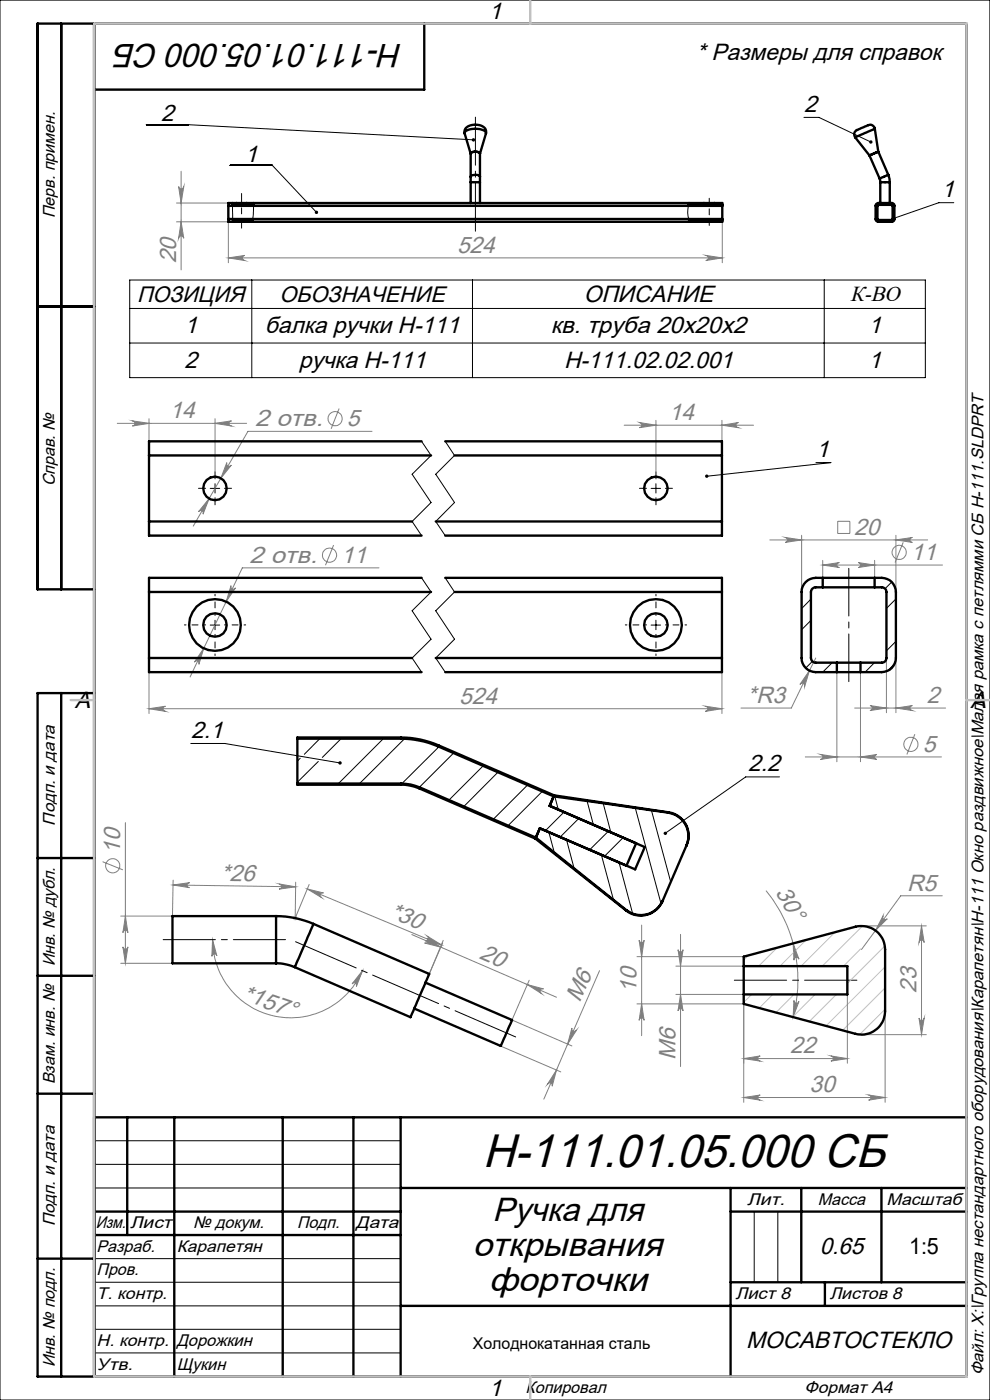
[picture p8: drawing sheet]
<svg xmlns="http://www.w3.org/2000/svg" width="210mm" height="297mm" viewBox="0 0 210 297" stroke-linecap="round" stroke-linejoin="round" font-family="sans-serif">
<g fill="none" stroke="#808080" stroke-width=".21">
<path d="M37.9 39.6a.55 .55 0 0 0 .5 .5 .55 .55 0 0 0 .6-.5l-.6 3.5zM38.4 36.3v21M37.4 47.1h11v8.6M37.4 43.1h11M38.4 47.1l.6 3.4a.55 .55 0 0 0-.6-.5 .55 .55 0 0 0-.5 .5zM48.4 54.7l3.5-.5a.55 .55 0 0 0-.5 .5 .55 .55 0 0 0 .5 .6zM48.4 54.7h104.8M149.7 54.2l3.5 .5-3.5 .6a.55 .55 0 0 0 .6-.6 .55 .55 0 0 0-.6-.5zM153.2 47.1v8.6M24.9 89.8h27.4M28.1 89.3l3.5 .5-3.5 .6a.55 .55 0 0 0 .5-.6 .55 .55 0 0 0-.5-.5zM31.6 88.8v4.8"/>
<path d="M45.6 89.8l3.5-.5a.55 .55 0 0 0-.5 .5 .55 .55 0 0 0 .5 .6zM45.6 88.8v11.3M48.1 98.1a.55 .55 0 0 0 .2 .8 .55 .55 0 0 0 .8-.2l-2.3 2.8zM71.9 86.7l-1.7 4.3M78.9 91.5h-26.3l-11.6 20.1M132.4 90.2h27.4M135.6 89.6l3.5 .6-3.5 .5a.55 .55 0 0 0 .5-.5 .55 .55 0 0 0-.5-.6zM139.1 89.2v10.9M153.1 89.2v4.4M153.1 90.2l3.5-.6a.55 .55 0 0 0-.5 .6 .55 .55 0 0 0 .5 .5zM44.3 105.8l-1.2 3.3a.55 .55 0 0 0-.2-.7 .55 .55 0 0 0-.8 .1zM70.8 115.6l-1.8 4.3"/>
<path d="M163.3 114.5h33.5M166.5 114l3.5 .5-3.5 .6a.53 .53 0 0 0 .6-.6 .53 .53 0 0 0-.6-.5zM170 113.6v12M174.5 119.9l3.5-.6a.53 .53 0 0 0-.5 .6 .53 .53 0 0 0 .5 .5zM174.5 118.9v3.7M174.5 119.9h25.4M177.7 110.6h2.6v2.6h-2.6zM182 119.3l3.5 .6-3.5 .5a.53 .53 0 0 0 .5-.5 .53 .53 0 0 0-.5-.6zM185.5 118.9v3.7M190 113.6v12M190 114.5l3.5-.5a.53 .53 0 0 0-.5 .5 .53 .53 0 0 0 .5 .6zM191.6 115l-1.7 4.3"/>
<path d="M43.2 137.5l-1 3.4a.53 .53 0 0 0-.3-.7 .53 .53 0 0 0-.7 .3zM49 124.2a.53 .53 0 0 0 .3 .7 .53 .53 0 0 0 .7-.2l-2 2.9zM80.4 120.5h-29l-11.1 23.1M173 139.6l-5.1 10.6h-10.7M188 139.6v11.6M190 139.6v11.6M31.6 150.4l3.5-.6a.55 .55 0 0 0-.5 .6 .55 .55 0 0 0 .5 .5zM31.6 142.6v8.8M31.6 150.4h121.5M149.6 149.8l3.5 .6-3.5 .5a.55 .55 0 0 0 .5-.5 .55 .55 0 0 0-.5-.6zM153.1 142.6v8.8M171.7 142.3l-1 3.4a.55 .55 0 0 0-.3-.7 .55 .55 0 0 0-.7 .2z"/>
<path d="M177.5 142.6v19M181.3 150.2h19.3M182.5 142.6v19M184.5 149.7l3.5 .5-3.5 .5a.53 .53 0 0 0 .5-.5 .53 .53 0 0 0-.5-.5zM190 150.2l3.5-.5a.53 .53 0 0 0-.5 .5 .53 .53 0 0 0 .5 .5zM194.1 155.7l-1.7 4.4M26.6 174.5v29.9M170.8 160.6h28.9M174 160.1l3.5 .5-3.5 .5a.53 .53 0 0 0 .5-.5 .53 .53 0 0 0-.5-.5zM182.5 160.6l3.5-.5a.53 .53 0 0 0-.5 .5 .53 .53 0 0 0 .5 .5zM21.8 182.8l4.3 1.7M26.6 194.3l.5 3.6a.53 .53 0 0 0-.5-.6 .53 .53 0 0 0-.5 .6z"/>
<path d="M36.7 187.7l26 .4M36.7 187.7l3.5-.4a.53 .53 0 0 0-.5 .5 .53 .53 0 0 0 .5 .5zM36.7 186.7l-.1 7.6h-11M45.1 199.4l.9 3.4a.53 .53 0 0 0-.6-.5 .53 .53 0 0 0-.5 .6zM45.1 199.4a16.6 16.6 0 0 0 13.2 16.2 16.6 16.6 0 0 0 18.6-9.7M59.2 187.5l3.5 .6-3.5 .5a.55 .55 0 0 0 .5-.5 .55 .55 0 0 0-.5-.6zM62.7 187.1l-.1 7.7 3-7.2M65.2 188.6l28.4 11.8M65.2 188.6l3.4 .8a.53 .53 0 0 0-.7 .3 .53 .53 0 0 0 .3 .7zM87.3 198.3l30.7 13.3M90.5 199.1l3 1.8-3.4-.8a.54 .54 0 0 0 .7-.3 .54 .54 0 0 0-.3-.7zM90.6 198.6l3 1.8-3.4-.8a.53 .53 0 0 0 .7-.3 .53 .53 0 0 0-.3-.7z"/>
<path d="M94 199.5l-2.9 7.1M135.6 199.5a.53 .53 0 0 0 .5 .5 .53 .53 0 0 0 .5-.5l-.5 3.4zM136.1 196.2v23.5M144.4 198.2v28.1M162.5 188.9a30.2 30.2 0 0 1 5.7 26.9M182.8 196.4h13.7M187.3 194.3a.54 .54 0 0 0 .2 .7 .54 .54 0 0 0 .7-.1l-2.5 2.5zM195.5 196.4v23.1M195.5 196.4l.5 3.6a.55 .55 0 0 0-.5-.6 .55 .55 0 0 0-.6 .6zM199.9 190h-8.8l-8.4 11.4M25.6 204.4h11M26.1 200.9a.53 .53 0 0 0 .5 .5 .53 .53 0 0 0 .5-.5l-.5 3.5z"/>
<path d="M76.9 205.9l-1.3 3.4a.53 .53 0 0 0-.2-.7 .53 .53 0 0 0-.7 .1zM93.9 200l-6 14M108.6 216.4l12.7 5.5M111.9 208.9l3.4 .9a.54 .54 0 0 0-.7 .3 .54 .54 0 0 0 .3 .7zM112.3 208l-6.1 13.9M121.3 218.1a.54 .54 0 0 0 .3 .7 .54 .54 0 0 0 .7-.3l-1.9 3zM127.2 205.9l-11.8 27.3M135.1 202.9h22.6M135.1 213h22.6M136.1 213l.5 3.5a.53 .53 0 0 0-.5-.5 .53 .53 0 0 0-.5 .5zM143.4 205h14.3M143.4 211h14.3"/>
<path d="M143.8 201.5a.53 .53 0 0 0 .6 .5 .53 .53 0 0 0 .5-.5l-.5 3.5zM144.4 211l.5 3.5a.53 .53 0 0 0-.5-.5 .53 .53 0 0 0-.6 .5zM157.8 213v20.9M168.2 200.2l1.3 3.3a.54 .54 0 0 0-.7-.4 .54 .54 0 0 0-.4 .6zM168.4 212.2a.54 .54 0 0 0 .4 .7 .54 .54 0 0 0 .7-.5l-1.3 3.4zM179.7 211v14.6M182.8 219.5h13.7M187.7 214.5v19.4M194.9 216a.55 .55 0 0 0 .6 .5 .55 .55 0 0 0 .5-.5l-.5 3.5zM106.2 221.9l12.8 5.5M118 227l-.9 3.4a.54 .54 0 0 0-.3-.6 .54 .54 0 0 0-.7 .2zM157.8 224.6h21.9"/>
<path d="M157.8 224.6l3.5-.6a.55 .55 0 0 0-.5 .6 .55 .55 0 0 0 .5 .5zM157.8 232.8l3.5-.5a.55 .55 0 0 0-.5 .5 .55 .55 0 0 0 .5 .6zM157.8 232.8h29.9M176.2 224l3.5 .6-3.5 .5a.55 .55 0 0 0 .5-.5 .55 .55 0 0 0-.5-.6zM184.3 232.3l3.4 .5-3.4 .6a.55 .55 0 0 0 .5-.6 .55 .55 0 0 0-.5-.5z"/>
<circle cx="71.1" cy="88.8" r="1.51"/>
<circle cx="69.9" cy="117.8" r="1.5"/>
<circle cx="190.7" cy="117.2" r="1.49"/>
<circle cx="193.2" cy="157.9" r="1.51"/>
<circle cx="23.9" cy="183.7" r="1.51"/>
</g>
<g fill="none" stroke="#c0c0c0" stroke-width=".21">
<path d="M62.1 194.8h1M62.3 194.4l.7 .7M62.6 194.3v1M63 194.4l-.7 .7M171 199.4l-5.5 5.6M177.1 197.8l-7.2 7.2M183 196.5l-8.6 8.5M158.7 202.7l-.9 1M159.5 211l-1.7 1.7M163.9 211l-2.9 2.9M164.9 201l-4 4M168.4 211l-3.8 3.8"/>
<path d="M172.9 211l-4.8 4.8M177.4 211l-5.7 5.7M182.6 201.3l-3.7 3.7M187.7 200.7l-8 7.9M187.7 205.1l-12.5 12.5M187.7 209.6l-8.9 9M187.7 214.1l-5.3 5.4"/>
</g>
<g fill="none" stroke="#000" stroke-width=".21">
<path d="M0 0h210v297h-210zM31 26.5h9l60.4 3.2M48.8 35.1h8.9l9.4 9.9M170.5 24.9h3.2l11 5.2M27.5 59.4h168.8v20.7h-168.8zM53.4 59.4v20.7M100.2 59.4v20.7M174.8 59.4v20.7M202.3 43h-3.2l-9.6 3.4M27.5 65.4h168.8M27.5 72.8h168.8M89.4 93.6l2 3-4 4 4 6-4 4 2 3"/>
<path d="M94.4 93.6l2 3-4 4 4 6-4 4 2 3M173.1 98.1h3.1l-26.3 2.9M44.6 103.6h2M45.6 102.6v2M138.1 103.6h2M139.1 102.6v2M44.6 132.6h2M45.6 131.6v2M89.4 122.6l2 3-4 4 4 6-4 4 2 3M94.4 122.6l2 3-4 4 4 6-4 4 2 3M138.1 132.6h2M139.1 131.6v2"/>
<path d="M40.5 157.7h7.2l24.4 4.2M165.3 164.8h-7.1l-17.1 12M20 242h65M20 247h65M20 252h65M160 257v15M165 257v15M20 267h65M20 272h65M20 277h65M20 282h65M20 287h65"/>
</g>
<path d="M43.6 103.6h-1.5M45.6 101.6v-1.5M45.6 105.6v1.5M47.6 103.6h1.5M137.1 103.6h-1.5M139.1 101.6v-1.5M139.1 105.6v1.5M141.1 103.6h1.5" fill="none" stroke="#000" stroke-width=".21" stroke-dasharray="15.2 1.3 1.3 1.3"/>
<path d="M43.6 132.6h-4.5M45.6 130.6v-4.5M45.6 134.6v4.5M47.6 132.6h4.5M137.1 132.6h-4.5M139.1 130.6v-4.5M139.1 134.6v4.5M141.1 132.6h4.5" fill="none" stroke="#000" stroke-width=".21" stroke-dasharray="15.2 1.3 1.3 1.3" stroke-dashoffset="14.9"/>
<path d="M100.8 24.9v24.1" fill="none" stroke="#000" stroke-width=".21" stroke-dasharray="15.2 1.3 1.3 1.3" stroke-dashoffset="5"/>
<path d="M51.2 41v7.4" fill="none" stroke="#000" stroke-width=".21" stroke-dasharray="15.2 1.3 1.3 1.3" stroke-dashoffset="13.5"/>
<path d="M150.4 47.8v-5.7" fill="none" stroke="#000" stroke-width=".21" stroke-dasharray="15.2 1.3 1.3 1.3" stroke-dashoffset="14.3"/>
<path d="M181.8 207.9h-26" fill="none" stroke="#000" stroke-width=".21" stroke-dasharray="15.2 1.3 1.3 1.3" stroke-dashoffset="4.1"/>
<path d="M34.6 199.3h26" fill="none" stroke="#000" stroke-width=".21" stroke-dasharray="15.2 1.3 1.3 1.3" stroke-dashoffset="4.2"/>
<path d="M62.7 199.8l46.7 20.2" fill="none" stroke="#000" stroke-width=".21" stroke-dasharray="15.2 1.3 1.3 1.3" stroke-dashoffset="1.2"/>
<path d="M180 144.6v-24" fill="none" stroke="#000" stroke-width=".21" stroke-dasharray="15.2 1.3 1.3 1.3" stroke-dashoffset="5.1"/>
<g fill="none" stroke="#000" stroke-width=".5">
<path d="M13 5v120M20 5v287M90 5v14h-70M8 65h12M20 125h-12v-120h197v287h-197v-145h12M13 147v145M8 182h12M8 207h12M8 232h12M20 237h185M27 237v25M37 237v55"/>
<path d="M60 237v55M75 237v55M85 237v55M20 257h65M85 252h120M155 252v40M155 257h50M170 252v20M187 252v20M8 267h12M20 262h65M85 277h120"/>
<path d="M155 272h50M175 272v5"/>
</g>
<path d="M20 5h185v287h-185zM112.5 0v5M15 148.5h5M205 148.5h5M112.5 292v5" fill="none" stroke="#c0c0c0" stroke-width=".5"/>
<path d="M100.2 29.4a.37 .37 0 0 0 .1 .6 .37 .37 0 0 0 .5-.3h-.4h.4a.37 .37 0 0 0-.2-.4 .37 .37 0 0 0-.4 .1zM67 44.7l-.2 .2a.37 .37 0 0 0 .1 .4 .37 .37 0 0 0 .5 0l-.3-.3 .3 .3a.37 .37 0 0 0 0-.5 .37 .37 0 0 0-.4-.1zM184.5 29.8a.36 .36 0 0 0 0 .6 .36 .36 0 0 0 .6-.1l-.4-.2 .4 .1a.36 .36 0 0 0-.2-.4 .36 .36 0 0 0-.4 0zM189.3 46l-.1 .5 .3-.1-.3 .1a.36 .36 0 0 0 .4 .2 .36 .36 0 0 0 .2-.5 .36 .36 0 0 0-.5-.2zM71.9 161.6a.36 .36 0 0 0 0 .6 .36 .36 0 0 0 .6-.3h-.4h.4a.34 .34 0 0 0-.2-.4 .34 .34 0 0 0-.4 .1zM140.8 176.6v.4l.3-.2-.3 .2a.36 .36 0 0 0 .6 .1 .36 .36 0 0 0 0-.6 .36 .36 0 0 0-.6 .1zM149.7 100.7l-.1 .4 .3-.1-.3 .1a.35 .35 0 0 0 .4 .2 .35 .35 0 0 0 .2-.5 .35 .35 0 0 0-.5-.1z" fill="#000"/>
<g fill="#808080">
<path d="M135.6 199.5a.53 .53 0 0 0 .5 .5 .53 .53 0 0 0 .5-.5l-.5 3.4zM136.1 213l.5 3.5a.53 .53 0 0 0-.5-.5 .53 .53 0 0 0-.5 .5z"/>
<path d="M65.2 188.6l3.4 .8a.53 .53 0 0 0-.7 .3 .53 .53 0 0 0 .3 .7zM90.6 198.6l3 1.8-3.4-.8a.53 .53 0 0 0 .7-.3 .53 .53 0 0 0-.3-.7z"/>
<path d="M36.7 187.7l3.5-.4a.53 .53 0 0 0-.5 .5 .53 .53 0 0 0 .5 .5zM59.2 187.5l3.5 .6-3.5 .5a.55 .55 0 0 0 .5-.5 .55 .55 0 0 0-.5-.6z"/>
<path d="M168.4 212.2a.54 .54 0 0 0 .4 .7 .54 .54 0 0 0 .7-.5l-1.3 3.4zM168.2 200.2l1.3 3.3a.54 .54 0 0 0-.7-.4 .54 .54 0 0 0-.4 .6z"/>
<path d="M149.7 54.2l3.5 .5-3.5 .6a.55 .55 0 0 0 .6-.6 .55 .55 0 0 0-.6-.5zM48.4 54.7l3.5-.5a.55 .55 0 0 0-.5 .5 .55 .55 0 0 0 .5 .6zM153.1 90.2l3.5-.6a.55 .55 0 0 0-.5 .6 .55 .55 0 0 0 .5 .5zM135.6 89.6l3.5 .6-3.5 .5a.55 .55 0 0 0 .5-.5 .55 .55 0 0 0-.5-.6z"/>
<path d="M187.3 194.3l-1.6 3.1 2.5-2.5a.54 .54 0 0 1-.7 .1 .54 .54 0 0 1-.2-.7zM44.3 105.8l-2.2 2.7a.55 .55 0 0 1 .7-.1 .55 .55 0 0 1 .3 .7zM48.1 98.1l-1.3 3.4 2.3-2.8a.55 .55 0 0 1-.7 .1 .55 .55 0 0 1-.3-.7zM28.1 89.3l3.5 .5-3.5 .6a.55 .55 0 0 0 .5-.6 .55 .55 0 0 0-.5-.5zM45.6 89.8l3.5-.5a.55 .55 0 0 0-.5 .5 .55 .55 0 0 0 .5 .6zM171.7 142.3l-2 2.9a.55 .55 0 0 1 .7-.2 .55 .55 0 0 1 .3 .7zM174 160.1l3.5 .5-3.5 .5a.53 .53 0 0 0 .5-.5 .53 .53 0 0 0-.5-.5zM182.5 160.6l3.5-.5a.53 .53 0 0 0-.5 .5 .53 .53 0 0 0 .5 .5zM43.2 137.5l-2 3a.53 .53 0 0 1 .7-.2 .53 .53 0 0 1 .3 .6zM49 124.2l-1 3.4 2-2.9a.53 .53 0 0 1-.7 .2 .53 .53 0 0 1-.3-.7zM31.6 150.4l3.5-.6a.55 .55 0 0 0-.5 .6 .55 .55 0 0 0 .5 .5zM149.6 149.8l3.5 .6-3.5 .5a.55 .55 0 0 0 .5-.5 .55 .55 0 0 0-.5-.6z"/>
<path d="M166.5 114l3.5 .5-3.5 .6a.53 .53 0 0 0 .6-.6 .53 .53 0 0 0-.6-.5zM190 114.5l3.5-.5a.53 .53 0 0 0-.5 .5 .53 .53 0 0 0 .5 .6zM184.5 149.7l3.5 .5-3.5 .5a.53 .53 0 0 0 .5-.5 .53 .53 0 0 0-.5-.5zM190 150.2l3.5-.5a.53 .53 0 0 0-.5 .5 .53 .53 0 0 0 .5 .5z"/>
<path d="M157.8 232.8l3.5-.5a.55 .55 0 0 0-.5 .5 .55 .55 0 0 0 .5 .6zM184.3 232.3l3.4 .5-3.4 .6a.55 .55 0 0 0 .5-.6 .55 .55 0 0 0-.5-.5z"/>
<path d="M176.2 224l3.5 .6-3.5 .5a.55 .55 0 0 0 .5-.5 .55 .55 0 0 0-.5-.6zM157.8 224.6l3.5-.6a.55 .55 0 0 0-.5 .6 .55 .55 0 0 0 .5 .5z"/>
<path d="M121.3 218.1a.54 .54 0 0 0 .3 .7 .54 .54 0 0 0 .7-.3l-1.9 3zM118 227l-.9 3.4a.54 .54 0 0 0-.3-.6 .54 .54 0 0 0-.7 .2z"/>
<path d="M37.9 39.6a.55 .55 0 0 0 .5 .5 .55 .55 0 0 0 .6-.5l-.6 3.5zM38.4 47.1l.6 3.4a.55 .55 0 0 0-.6-.5 .55 .55 0 0 0-.5 .5zM26.6 194.3l.5 3.6a.53 .53 0 0 0-.5-.6 .53 .53 0 0 0-.5 .6zM26.1 200.9a.53 .53 0 0 0 .5 .5 .53 .53 0 0 0 .5-.5l-.5 3.5zM143.8 201.5a.53 .53 0 0 0 .6 .5 .53 .53 0 0 0 .5-.5l-.5 3.5zM144.4 211l.5 3.5a.53 .53 0 0 0-.5-.5 .53 .53 0 0 0-.6 .5zM195.5 196.4l.5 3.6a.55 .55 0 0 0-.5-.6 .55 .55 0 0 0-.6 .6zM194.9 216a.55 .55 0 0 0 .6 .5 .55 .55 0 0 0 .5-.5l-.5 3.5z"/>
<path d="M90.5 199.1l3 1.8-3.4-.8a.54 .54 0 0 0 .7-.3 .54 .54 0 0 0-.3-.7zM111.9 208.9l3.4 .9a.54 .54 0 0 0-.7 .3 .54 .54 0 0 0 .3 .7z"/>
<path d="M45.1 199.4l.9 3.4a.53 .53 0 0 0-.6-.5 .53 .53 0 0 0-.5 .6zM76.9 205.9l-1.3 3.4a.53 .53 0 0 0-.2-.7 .53 .53 0 0 0-.7 .1z"/>
<path d="M174.5 119.9l3.5-.6a.53 .53 0 0 0-.5 .6 .53 .53 0 0 0 .5 .5zM182 119.3l3.5 .6-3.5 .5a.53 .53 0 0 0 .5-.5 .53 .53 0 0 0-.5-.6z"/>
</g>
<g fill="none" stroke="#000" stroke-width=".21">
<path d="M49.3 43.1l.1 4 .4-.4M53.4 43.1l-.4 .4M53.8 43.1l-.1 2.5-.2 1.5M146.2 43.1a5.8 5.8 0 0 0 .1 4M147.7 43.1l-.4 .4M153.1 46.7l-.4 .4M172 127.1l-2 2M172 131.6l-2 2M189.2 123.5l-1.5 1.4M190 136.1l-2 2M190 127.1l-2 2M67.8 156.7l-3.2 3.3"/>
<path d="M72.4 156.7l-4 4M81.3 156.7l-9.5 9.5M85.8 156.7l-9.5 9.5M93.1 158.4l-7.8 7.8M96.2 159.8l-7.2 7.2M172.3 140.3l-1.4 1.4M176.5 140.6l-2 2M185.5 140.6l-2 2M189.8 140.8l-1.6 1.5M63.7 160.9l-.6 .6M67.5 161.5l-4.4 4.4M102.5 162.5l-7.3 7.2"/>
<path d="M105.6 163.8l-7.2 7.3M111.9 166.5l-7.3 7.3M115 167.9l-7.2 7.3M116.4 176.5l1.2 4.4M117.7 168.9l.7 2.9M119.6 172.3l-3.9 3.9M120.2 178.1l1.6 6.1M122.8 173.6l-3.9 3.9M124.5 169.9l1.4 5.1M128 170.4l1.6 6.2M129 176.4l-3.9 3.9M132.2 177.7l-4 3.9"/>
<path d="M134.8 171.4l5.4 20.3M138.2 171.9l4.1 15.2M127.6 181.4l2.5 9.5M131.3 182.9l2.9 10.9"/>
</g>
<g fill="none" stroke="#000" stroke-width=".5">
<path d="M98.6 28.3a1.56 1.56 0 0 1 1.7-1.8 2.33 2.33 0 0 1 2.8 1.3v.5M98.6 28.3a1.71 1.71 0 0 1 1.8-1 2.98 2.98 0 0 1 2.7 .8v.2M98.6 28.3l1.2 4.3M99.8 37.5v1.2M99.8 37.5v-4.9a1.45 1.45 0 0 1 2 0v4.9M99.8 38.7h2M99.8 37.5a1.36 1.36 0 0 1 2 0M99.8 38.7v4.4M101.8 37.5v1.2M101.8 38.7v4.4M103.1 28.3l-1.3 4.3M181.4 29.1l3 3.9"/>
<path d="M184.4 33l2.2 4.9M185.6 27.3a1.11 1.11 0 0 0-1.9-.5l-1.3 .5a1.19 1.19 0 0 0-1 1.8M185.6 27.3l-4.2 1.8M185.6 27.3l.7 4.9M186.3 32.2l-1.9 .8M186.3 32.2l2.1 4.9M186.6 37.9l.1 .8M186.7 38.7h2M186.7 38.7v4.4M188.4 37.1l.3 1.6M188.4 37.1l-1.8 .8M188.7 38.7v4.4"/>
<path d="M48.4 46.5v.6h2.3M48.4 43.7h104.8M48.4 46.5h104.8M48.4 43.7v2.8M49.3 43.5h.8M49.4 46.7h1.3M50.1 43.1h-1.7v.6M50.1 43.1h2.2M50.1 43.5h2.2M50.1 43.1v.4M50.7 47.1h1M50.7 46.7h1"/>
<path d="M50.7 46.7v.4M51.7 47.1h98.2M51.7 46.7h1.9M51.7 46.7v.4M52.3 43.1h97M52.3 43.1v.4M52.3 43.5h1.5M146.1 43.5h3.2M146.2 46.7h3.7M149.3 43.1h2.2M149.3 43.5h2.2M149.3 43.1v.4"/>
<path d="M149.9 47.1h1M149.9 46.7h1M149.9 46.7v.4M150.9 46.7v.4M150.9 46.7h2.3M151.5 43.1h1.7v.4M151.5 43.1v.4M151.5 43.5h1.7M153.2 43.5v.2M153.2 46.5v.2M153.2 46.7v.4h-2.3M153.2 43.7v2.8"/>
<path d="M185.8 43.3l.4-.2h2.9a.6 .6 0 0 1 .6 .6v2.8a.6 .6 0 0 1-.6 .6h-2.8a.6 .6 0 0 1-.6-.6zM186.2 43.5h3.1v3.1h-3.1zM31.6 96.6h59.8M31.6 96.6v14M89.4 93.6h-57.8v3M94.4 93.6h58.7v3M96.4 96.6h56.7M153.1 96.6v14M31.6 110.6v3h57.8M31.6 110.6h55.8M92.4 110.6h60.7M153.1 110.6v3h-58.7"/>
<path d="M31.6 139.6v3h57.8M31.6 125.6v14M31.6 125.6h59.8M31.6 139.6h55.8M89.4 122.6h-57.8v3M92.4 139.6h60.7M94.4 122.6h58.7v3M96.4 125.6h56.7M153.1 139.6v3h-58.7M153.1 125.6v14M174.5 122.6h11M174.5 124.6h11"/>
<path d="M174.5 122.6a3.8 3.8 0 0 0-4 1.3l-.4 1.1-.1 .6v14a3 3 0 0 0 3 3h4.5M174.5 124.6h-1.5a1.02 1.02 0 0 0-1 1v14a1.02 1.02 0 0 0 1 1h4.5M174.5 122.6v2M185.5 122.6a3.7 3.7 0 0 1 4.3 1.9l.2 1.1v14a3 3 0 0 1-3 3h-4.5M185.5 124.6h1.5a.96 .96 0 0 1 1 1v14a.96 .96 0 0 1-1 1h-4.5M185.5 122.6v2M63.1 156.7v9.5M63.1 156.7h22M85.1 156.5a20 20 0 0 1 7.9 1.6M85.1 156.7a20.5 20.5 0 0 1 7.8 1.6M85.1 156.5h-22v.2M85.1 156.5v.2"/>
<path d="M92.9 158.3l24.5 10.6M93 158.1l-.1 .2M93 158.1l24.5 10.6M177.5 142.6h5M177.5 140.6h5M177.5 140.6v2M182.5 140.6v2M63.1 166.2v.3h22M63.1 166.2h22M85.1 166.5a10.4 10.4 0 0 1 3.9 .8M85.1 166.2a10 10 0 0 1 4 .9M85.1 166.2v.3"/>
<path d="M89 167.3l24.6 10.6M89.1 167.1l-.1 .2M89.1 167.1l24.6 10.6M113.6 177.9l19.2 15.2M113.7 177.7l19.2 15.4M113.7 177.7l-.1 .2M117.4 168.9l24.4 3.5M117.4 168.9l-.8 2.1 20.2 8.7-2.1 4.7-20.2-8.7-.8 2M117.5 168.7l-.1 .2M117.5 168.7l24.3 3.6M134.9 178.9l-2 4.8M141.8 172.4a5 5 0 0 1 3.8 7"/>
<path d="M141.8 172.3a5 5 0 0 1 3.8 7.1M141.8 172.3v.1M145.6 179.4l-5 11.7M58.6 194.3a20 20 0 0 1 7.9 1.7M58.6 194.3h-22v10.1h22M58.6 194.3v10.1M66.5 196l24.6 10.6-2.9 6.6-1.1 2.6-24.6-10.6M66.5 196l-4 9.2M132.9 193.1h-.1M140.6 191.1a5 5 0 0 1-7.8 2M140.6 191.1a5 5 0 0 1-7.7 2M58.6 204.4a10.4 10.4 0 0 1 3.9 .8"/>
<path d="M90.2 208.5l18.4 7.9-.2 .6-2.2 4.9-18.3-7.9M157.8 205v-2.1l23.7-6.3a5 5 0 0 1 6.2 4.8v13.1a5 5 0 0 1-6.2 4.8l-23.7-6.3v-2M157.8 205v6M157.8 205h21.9v6h-21.9"/>
<circle cx="45.6" cy="103.6" r="2.5"/>
<circle cx="139.1" cy="103.6" r="2.5"/>
<circle cx="45.6" cy="132.6" r="2.5"/>
<circle cx="45.6" cy="132.6" r="5.5"/>
<circle cx="139.1" cy="132.6" r="5.5"/>
<circle cx="139.1" cy="132.6" r="2.5"/>
</g>
<text font-size="10" x="102.4" y="247.6">Н-111.01.05.000 СБ</text>
<g font-size="7.1">
<text x="85.4" y="9.3" transform="rotate(-180 85.4 9.3)">Н-111.01.05.000 СБ</text>
<text x="104.5" y="258.9">Ручка для</text>
<text x="100.3" y="266.4">открывания</text>
<text x="103.7" y="273.9">форточки</text>
</g>
<g font-size="5">
<text x="103.7" y="4.1">1</text>
<text x="147.7" y="12.8">* Размеры для справок</text>
<text x="170.6" y="23.8">2</text>
<text x="34.2" y="25.7">2</text>
<text x="52" y="34.3">1</text>
<text x="199.7" y="41.9">1</text>
<text x="123.8" y="64">ОПИСАНИЕ</text>
<text x="39.1" y="70.7">1</text>
<text x="56.2" y="70.7">балка ручки Н-111</text>
<text x="116.8" y="70.7">кв. труба 20х20х2</text>
<text x="184.2" y="70.7">1</text>
<text x="39.1" y="78.1">2</text>
<text x="63.4" y="78.1">ручка Н-111</text>
<text x="119.6" y="78.1">Н-111.02.02.001</text>
<text x="184.2" y="78.1">1</text>
<text x="173.1" y="97">1</text>
<text x="15.9" y="150.1">A</text>
<text x="205.9" y="150.1">A</text>
<text x="40.5" y="156.6">2.1</text>
<text x="158.7" y="163.6">2.2</text>
<text x="173.9" y="266">0.65</text>
<text x="158.3" y="286">МОСАВТОСТЕКЛО</text>
<text x="103.7" y="296.1">1</text>
</g>
<g font-size="5" fill="#808080">
<text x="97" y="53.6">524</text>
<text x="37.4" y="55.9" transform="rotate(-90 37.4 55.9)">20</text>
<text x="36" y="88.7">14</text>
<text x="141.9" y="89.1">14</text>
<text x="54.1" y="90.4">2 отв.</text>
<text x="73.6" y="90.4">5</text>
<text x="181.2" y="113.4">20</text>
<text x="52.9" y="119.3">2 отв.</text>
<text x="72.4" y="119.3">11</text>
<text x="193.2" y="118.8">11</text>
<text x="97.4" y="149.3">524</text>
<text x="158.5" y="149.1">*R3</text>
<text x="196.6" y="149.1">2</text>
<text x="195.7" y="159.5">5</text>
<text x="25.5" y="181.2" transform="rotate(-90 25.5 181.2)">10</text>
<text x="46.8" y="186.8" transform="rotate(1 46.8 186.8)">*26</text>
<text x="164.4" y="189.3" transform="rotate(60 164.4 189.3)">30°</text>
<text x="192.4" y="188.9">R5</text>
<text x="82.3" y="194.5" transform="rotate(23 82.3 194.5)">*30</text>
<text x="101.5" y="203.2" transform="rotate(23 101.5 203.2)">20</text>
<text x="51.1" y="212.1" transform="rotate(19 51.1 212.1)">*157°</text>
<text x="123" y="212.8" transform="rotate(-67 123 212.8)">M6</text>
<text x="135" y="210.6" transform="rotate(-90 135 210.6)">10</text>
<text x="194.4" y="210.6" transform="rotate(-90 194.4 210.6)">23</text>
<text x="143.3" y="224.9" transform="rotate(-90 143.3 224.9)">M6</text>
<text x="167.6" y="223.5">22</text>
<text x="171.7" y="231.7">30</text>
</g>
<text font-size="4.8" x="192.8" y="266">1:5</text>
<g font-size="4.7">
<text x="29.1" y="64.1">ПОЗИЦИЯ</text>
<text x="59.3" y="64.1">ОБОЗНАЧЕНИЕ</text>
<text x="180.3" y="63.9">К-ВО</text>
</g>
<g font-size="3.6">
<text x="11.6" y="46.3" transform="rotate(-90 11.6 46.3)">Перв. примен.</text>
<text x="11.6" y="103.2" transform="rotate(-90 11.6 103.2)">Справ. №</text>
<text x="11.6" y="175.1" transform="rotate(-90 11.6 175.1)">Подп. и дата</text>
<text x="11.6" y="205" transform="rotate(-90 11.6 205)">Инв. № дубл.</text>
<text x="11.6" y="230" transform="rotate(-90 11.6 230)">Взам. инв. №</text>
<text x="158.5" y="255.6">Лит.</text>
<text x="173.5" y="255.6">Масса</text>
<text x="188.1" y="255.6">Масштаб</text>
<text x="11.6" y="260.1" transform="rotate(-90 11.6 260.1)">Подп. и дата</text>
<text x="20.3" y="260.6">Изм.</text>
<text x="27.6" y="260.6">Лист</text>
<text x="41" y="260.6">№ докум.</text>
<text x="63" y="260.6">Подп.</text>
<text x="75.5" y="260.6">Дата</text>
<text x="20.5" y="265.6">Разраб.</text>
<text x="37.5" y="265.6">Карапетян</text>
<text x="20.5" y="270.6">Пров.</text>
<text x="20.5" y="275.6">Т. контр.</text>
<text x="156" y="275.6">Лист 8</text>
<text x="176" y="275.6">Листов 8</text>
<text x="20.5" y="285.6">Н. контр.</text>
<text x="37.5" y="285.6">Дорожкин</text>
<text x="11.6" y="290" transform="rotate(-90 11.6 290)">Инв. № подл.</text>
<text x="20.5" y="290.6">Утв.</text>
<text x="37.5" y="290.6">Щукин</text>
<text x="208.6" y="291.8" transform="rotate(-90 208.6 291.8)">Файл: X:\Группа нестандартного оборудования\Карапетян\Н-111 Окно раздвижное\Малая рамка с петлямми СБ Н-111.SLDPRT</text>
<text x="111.5" y="295.6">Копировал</text>
<text x="170.7" y="295.6">Формат А4</text>
</g>
<text font-size="3.4" x="100.3" y="286.1">Холоднокатанная сталь</text>
</svg>
